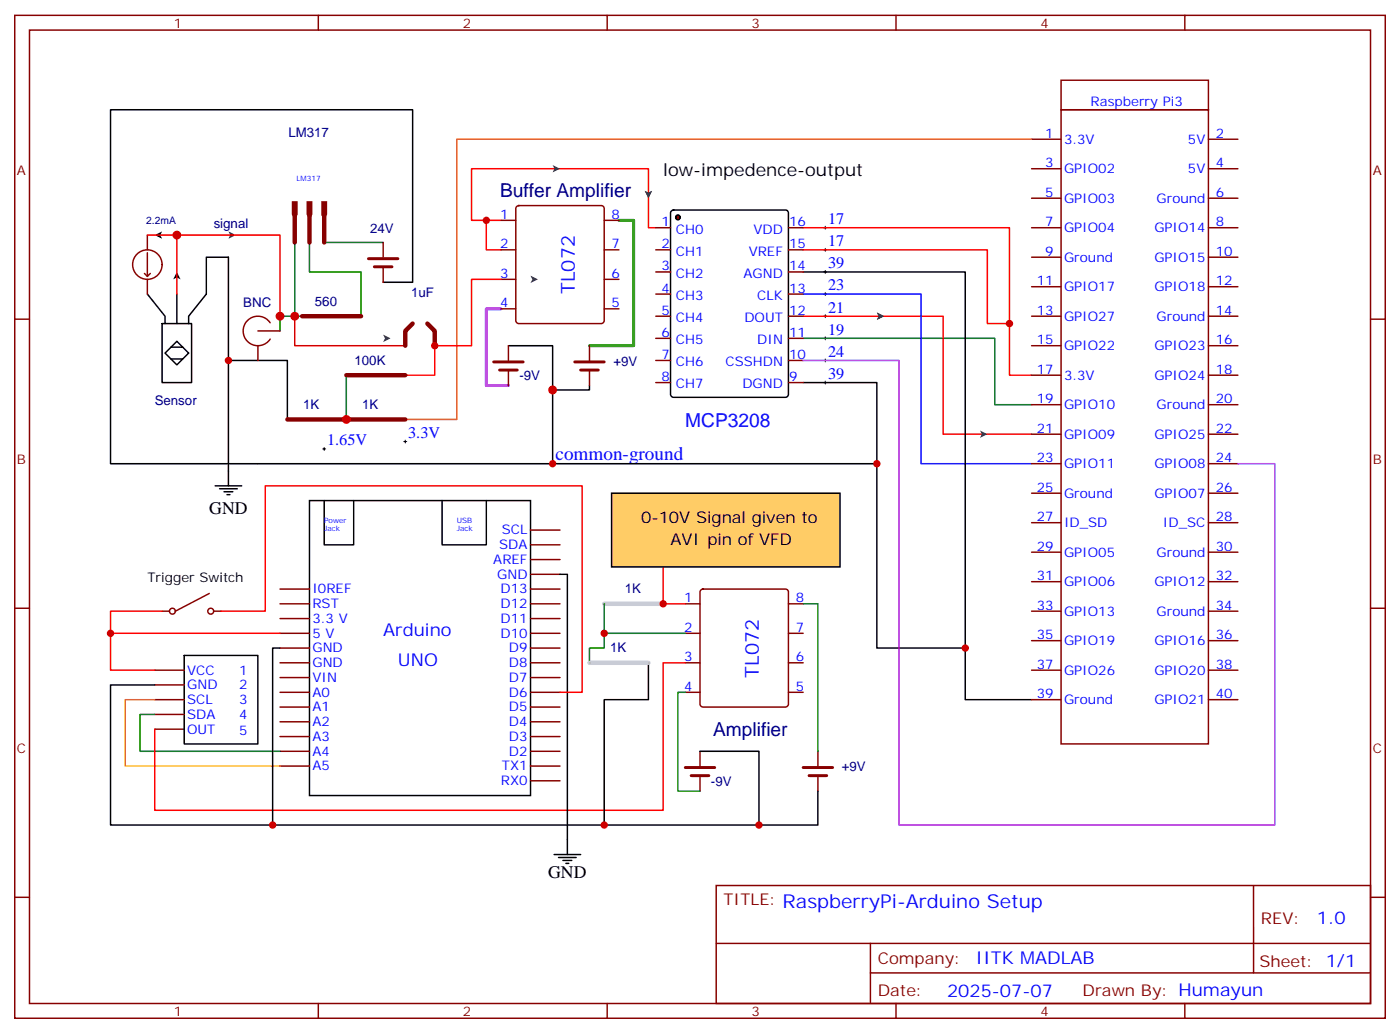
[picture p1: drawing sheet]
<svg xmlns="http://www.w3.org/2000/svg" width="335mm" height="247mm" viewBox="0 0 335 247" stroke-linecap="round" stroke-linejoin="round" font-family="sans-serif">
<g fill="none" stroke="#870000" stroke-width=".35">
<path d="M3.5 3.7h328.1v239.9h-328.1zM7.1 7.2h321v232.8h-321zM76.2 3.7v3.5M145.3 3.7v3.5M214.5 3.7v3.5M283.6 3.7v3.5M35.3 56.2v3.6M91.7 58v3.5M3.5 76.3h3.6M34.6 65.4l.7 .7M35.3 60.5v5.6M35.3 66.8v3.5"/>
<path d="M36 65.4l-.7 .7M91.7 64v3.5M328.1 76.3h3.5M3.5 145.5h3.6M328.1 145.5h3.5M3.5 214.6h3.6M171.4 211.8h156.7v28.2h-156.7zM300.1 211.8v20.9M328.1 214.6h3.5M171.5 225.7h156.5M208.4 232.7h119.6M208.4 225.7v14.1"/>
<path d="M76.2 240v3.6M145.3 240v3.6M214.5 240v3.6M283.6 240v3.6"/>
<circle cx="35.3" cy="63.3" r="3.5"/>
</g>
<path d="M37 56.2l1.8-.8-.4 .8 .4 .9zM42.3 65.1l.9 1.7-.9-.4-.8 .4z" fill="#000"/>
<path d="M35.3 70.3l4.2 5.3v1.8M38.8 77.4h7.1v14.1h-7.1zM42.3 70.3v7.1M49.4 70.3l-4.2 5.3v1.8M91.7 67.5h7.1v-41.3h-72.3v84.7h35.2M39.5 84.5l2.8-2.9 2.9 2.9-2.9 2.8zM40.9 83h2.8M40.9 85.9h2.8" fill="none" stroke="#000" stroke-width=".35"/>
<path d="M77.6 58h14.1" fill="none" stroke="#008700" stroke-width=".35"/>
<path d="M88.2 61.9h7M89.6 63.8h4.2" fill="none" stroke="#870000" stroke-width=".71"/>
<path d="M77.3 107.4h.7M77.6 107v.7M96.7 105.6h.7M97 105.3v.7" fill="none" stroke="#000" stroke-width=".24"/>
<g fill="#333">
<path d="M209.9 74.8l1.8 .8-1.8 .9 .4-.9z"/>
<path d="M154.3 45.6l.9 .5 .9-.5-.9 1.8z"/>
<path d="M54.7 55.4l1.7 .8-1.7 .9 .4-.9z"/>
</g>
<path d="M116.4 52.7h-3.5v-12.3h42.3v14.1h1.8" fill="none" stroke="#f00" stroke-width=".35"/>
<path d="M132.3 39.5l1.8 .9-1.8 .8 .4-.8z" fill="#333"/>
<g fill="none" stroke="#000" stroke-width=".24">
<path d="M197.2 59.8h.7M197.2 54.5h.7M197.6 54.1v.7M197.6 59.4v.7M197.2 65.1h.7M197.2 75.6h.7M197.2 70.3h.7M197.6 64.7v.7M197.6 70v.7M197.6 75.3v.7M197.2 91.5h.7M197.2 86.2h.7"/>
<path d="M197.2 80.9h.7M197.6 80.6v.7M197.6 85.9v.7M197.6 91.2v.7M131.9 110.9h.7M132.3 110.6v.7"/>
</g>
<path d="M192.3 65.1h38.8v102.3h15.8M192.3 91.5h17.6v63.5h21.2M132.3 110.9h77.6" fill="none" stroke="#000" stroke-width=".35"/>
<path d="M192.3 59.8h44.1v17.6h5.3M192.3 54.5h49.4v35.2h5.2M192.3 75.6h33.5v28.3h21.1" fill="none" stroke="#f00" stroke-width=".35"/>
<path d="M192.3 80.9h45.8v15.9h8.8" fill="none" stroke="#008700" stroke-width=".35"/>
<path d="M192.3 70.3h28.2v40.6h26.4" fill="none" stroke="#00f" stroke-width=".35"/>
<g fill="none" stroke="#870000" stroke-width=".35">
<path d="M254 19.2h35.3v7h-35.3zM246.9 33.3h7.1M254 26.2h35.3v151.7h-35.3zM289.3 33.3h7M246.9 40.4h7.1M246.9 47.4h7.1M246.9 54.5h7.1M289.3 40.4h7M289.3 47.4h7M289.3 54.5h7M246.9 61.5h7.1M246.9 68.6h7.1"/>
<path d="M246.9 75.6h7.1M289.3 61.5h7M289.3 68.6h7M289.3 75.6h7M246.9 82.7h7.1M246.9 89.7h7.1M246.9 96.8h7.1M289.3 82.7h7M289.3 89.7h7M289.3 96.8h7M246.9 103.9h7.1M246.9 110.9h7.1"/>
<path d="M246.9 118h7.1M289.3 103.9h7M289.3 110.9h7M289.3 118h7M246.9 125h7.1M246.9 132.1h7.1M246.9 139.1h7.1M289.3 125h7M289.3 132.1h7M289.3 139.1h7M246.9 146.2h7.1M246.9 153.2h7.1"/>
<path d="M289.3 146.2h7M289.3 153.2h7M246.9 160.3h7.1M246.9 167.4h7.1M289.3 160.3h7M289.3 167.4h7"/>
</g>
<circle cx="162.3" cy="52" r=".53" fill="#870000" stroke="#000" stroke-width=".35"/>
<path d="M160.7 50.4l.5-.2h26.8a.71 .71 0 0 1 .7 .7v43.4a.76 .76 0 0 1-.7 .7h-26.8a.76 .76 0 0 1-.7-.7v-43.4z" fill="none" stroke="#000" stroke-width=".35"/>
<circle cx="162.3" cy="52" r=".53" fill="#870000" stroke="#000" stroke-width=".35"/>
<g fill="none" stroke="#870000" stroke-width=".35">
<path d="M157 54.5h3.5M157 59.8h3.5M188.7 54.5h3.6M188.7 59.8h3.6M157 65.1h3.5M157 70.3h3.5M157 75.6h3.5M188.7 65.1h3.6M188.7 70.3h3.6M188.7 75.6h3.6M157 80.9h3.5M157 86.2h3.5"/>
<path d="M157 91.5h3.5M188.7 80.9h3.6M188.7 86.2h3.6M188.7 91.5h3.6"/>
</g>
<g fill="#333">
<path d="M127 65.9l1.8 .9-1.8 .9 .4-.9z"/>
<path d="M91.7 80l1.8 .9-1.8 .9 .5-.9z"/>
</g>
<path d="M54.7 86.2h14.1v14.1M121.7 82.7h10.6v10.6h8.8v-1.1M132.3 93.3v17.6h-70.6" fill="none" stroke="#000" stroke-width=".35"/>
<path d="M119.9 73.9h-3.5v18.3h5.3" fill="none" stroke="#90f" stroke-width=".71"/>
<path d="M148.2 52.7h3.5v30h-10.6" fill="none" stroke="#390" stroke-width=".71"/>
<g fill="none" stroke="#870000" stroke-width=".35">
<path d="M119.9 52.7h3.6M119.9 59.8h3.6M123.7 49.4l.5-.2h19.7a.71 .71 0 0 1 .7 .7v26.8a.76 .76 0 0 1-.7 .7h-19.7a.76 .76 0 0 1-.7-.7v-26.8zM144.6 52.7h3.6M144.6 59.8h3.6M119.9 66.8h3.6M119.9 73.9h3.6M144.6 66.8h3.6M144.6 73.9h3.6M121.7 82.7v3.5M121.7 88.7v3.5M141.1 82.7v3.5"/>
<path d="M141.1 88.7v3.5"/>
</g>
<path d="M118.2 86.6h7M119.6 88.5h4.2M137.6 86.6h7M139 88.5h4.2" fill="none" stroke="#870000" stroke-width=".71"/>
<path d="M119.9 52.7h-3.5v7.1h3.5" fill="none" stroke="#f00" stroke-width=".35"/>
<path d="M246.9 33.3h-137.5v67h-12.4" fill="none" stroke="#f60" stroke-width=".35"/>
<path d="M82.9 89.7v10.6" fill="none" stroke="#008700" stroke-width=".35"/>
<path d="M82.9 100.3h14.1" fill="none" stroke="#870000" stroke-width="1.1"/>
<g fill="#870000">
<circle cx="97" cy="100.3" r=".18"/>
<circle cx="82.9" cy="100.3" r=".18"/>
</g>
<path d="M68.8 100.3h14.1" fill="none" stroke="#870000" stroke-width="1.1"/>
<g fill="#870000">
<circle cx="82.9" cy="100.3" r=".18"/>
<circle cx="68.8" cy="100.3" r=".18"/>
</g>
<path d="M119.9 66.8h-7v15.9h-8.8v7h-7.1" fill="none" stroke="#f00" stroke-width=".35"/>
<path d="M82.9 89.7h14.1" fill="none" stroke="#870000" stroke-width="1.1"/>
<g fill="#870000">
<circle cx="97" cy="89.7" r=".18"/>
<circle cx="82.9" cy="89.7" r=".18"/>
</g>
<path d="M70.6 75.6v7.1h26.4" fill="none" stroke="#c00" stroke-width=".35"/>
<path d="M98.8 77.4l-1.8 1.8v3.5M102.3 77.4l1.8 1.8v3.5" fill="none" stroke="#870000" stroke-width="1.1"/>
<g fill="#870000">
<circle cx="97" cy="82.7" r=".18"/>
<circle cx="104.1" cy="82.7" r=".18"/>
</g>
<path d="M35.3 56.2h31.7v19.4M42.3 56.2v14.1" fill="none" stroke="#f00" stroke-width=".35"/>
<path d="M49.4 70.3v-8.8h5.3v54.7M51.5 116.2h6.4M52.6 116.9h4.2M53.6 117.6h2.1M54.3 118.3h.7" fill="none" stroke="#000" stroke-width=".35"/>
<path d="M70.6 58v17.6h1.7M74.1 58v7.1h12.3v10.5M70.6 75.6h-3.6v3.6" fill="none" stroke="#008700" stroke-width=".35"/>
<path d="M61.7 79.2h5.3M64.7 77.2a3.5 3.5 0 0 0-5.3-.7 3.5 3.5 0 0 0 0 5.3 3.5 3.5 0 0 0 5.3-.7M61.7 82.7v3.5" fill="none" stroke="#870000" stroke-width=".35"/>
<path d="M72.3 75.6h14.1" fill="none" stroke="#870000" stroke-width="1.1"/>
<g fill="#870000">
<circle cx="86.4" cy="75.6" r=".18"/>
<circle cx="72.3" cy="75.6" r=".18"/>
</g>
<path d="M70.6 51.6v6.4M74.1 51.6v6.4M77.6 51.6v6.4" fill="none" stroke="#870000" stroke-width="1.1"/>
<g fill="#870000">
<path d="M69.8 48.1h1.5v3.2l-.4 .7h-.7l-.4-.7z"/>
<path d="M73.4 48.1h1.4v3.2l-.4 .7h-.7l-.3-.7z"/>
<path d="M76.9 48.1h1.4v3.2l-.3 .7h-.7l-.4-.5z"/>
<circle cx="70.6" cy="58" r=".18"/>
<circle cx="74.1" cy="58" r=".18"/>
<circle cx="77.6" cy="58" r=".18"/>
</g>
<g fill="#333">
<path d="M154.3 45.6l.9 .5 .9-.5-.9 1.8z"/>
<path d="M209.9 74.8l1.8 .8-1.8 .9 .4-.9z"/>
<path d="M234.6 103l1.8 .9-1.8 .8 .4-.8z"/>
</g>
<path d="M192.3 86.2h22.9v111.1h90v-86.4h-8.9" fill="none" stroke="#90f" stroke-width=".35"/>
<path d="M74.1 119.7h52.9v70.6h-52.9zM77.6 119.7v10.6h7.1v-10.6M105.8 119.7v10.6h10.6v-10.6M44.1 156.8h17.6v21.1h-17.6z" fill="none" stroke="#000" stroke-width=".35"/>
<g fill="none" stroke="#870000" stroke-width=".35">
<path d="M127 126.8h7.1M127 130.3h7.1M127 133.8h7.1M127 137.4h7.1M67 140.9h7.1M67 144.4h7.1M67 148h7.1M67 151.5h7.1M67 155h7.1M67 158.5h7.1M127 140.9h7.1M127 144.4h7.1"/>
<path d="M127 148h7.1M127 151.5h7.1M127 155h7.1M127 158.5h7.1M164 144.4h3.6M164 151.5h3.6M164 158.5h3.6M167.8 141.1l.5-.2h19.7a.71 .71 0 0 1 .7 .7v26.8a.76 .76 0 0 1-.7 .7h-19.7a.76 .76 0 0 1-.7-.7v-26.8zM188.7 144.4h3.6M188.7 151.5h3.6M188.7 158.5h3.6M37 174.4h7.1"/>
<path d="M37 160.3h7.1M37 163.8h7.1M37 167.4h7.1M37 170.9h7.1M67 162.1h7.1M67 165.6h7.1M67 169.1h7.1M67 172.6h7.1M67 176.2h7.1M67 179.7h7.1M127 162.1h7.1M127 165.6h7.1"/>
<path d="M127 169.1h7.1M127 172.6h7.1M127 176.2h7.1M127 179.7h7.1M164 165.6h3.6M188.7 165.6h3.6M67 183.2h7.1M127 183.2h7.1M127 186.8h7.1"/>
</g>
<path d="M37 170.9h-3.5v8.8h33.5" fill="none" stroke="#008700" stroke-width=".35"/>
<path d="M37 167.4h-7v15.8h37" fill="none" stroke="#f90" stroke-width=".35"/>
<path d="M67 151.5h-40.5v8.8h10.5" fill="none" stroke="#f00" stroke-width=".35"/>
<path d="M144.6 144.4h14.1" fill="none" stroke="#ccc" stroke-width="1.1"/>
<g fill="#bdbdbd">
<circle cx="158.7" cy="144.4" r=".18"/>
<circle cx="144.6" cy="144.4" r=".18"/>
</g>
<path d="M158.7 135.6v8.8h5.3M38.8 146.2h-12.3v5.3M52.9 146.2h10.6v-30h75.8v49.4h-5.2M164 158.5h-5.3v35.3h-121.7v-19.4" fill="none" stroke="#f00" stroke-width=".35"/>
<path d="M144.6 144.4v7.1h19.4M144.6 151.5v3.5h-3.5v3.5M192.3 144.4h3.5v35.3M164 165.6h-1.7v23.6h5.3" fill="none" stroke="#008700" stroke-width=".35"/>
<g fill="none" stroke="#870000" stroke-width=".35">
<path d="M38.8 146.2h1.8M50.1 142l-8.1 4.2M51.2 146.2h1.7M167.6 179.7v3.5M195.8 179.7v3.5M167.6 185.7v3.5M195.8 185.7v3.5"/>
<circle cx="41.3" cy="146.2" r=".71"/>
<circle cx="50.4" cy="146.2" r=".71"/>
</g>
<path d="M164 183.6h7.1M165.5 185.5h4.2M192.3 183.6h7M193.7 185.5h4.2" fill="none" stroke="#870000" stroke-width=".71"/>
<path d="M134.1 137.4h1.7v67M67 155h-1.7v42.3M155.2 158.5v8.9h-10.6v29.9M37 163.8h-10.5v33.5h155.2M167.6 179.7h14.1v17.6h14.1v-8.1M132.6 204.4h6.4M133.7 205.1h4.2M134.8 205.8h2.1M135.5 206.5h.7" fill="none" stroke="#000" stroke-width=".35"/>
<path d="M146.4 118h54.7v17.6h-54.7z" fill="#fc6" stroke="#000" stroke-width=".35"/>
<path d="M141.1 158.5h14.1" fill="none" stroke="#ccc" stroke-width="1.1"/>
<g fill="#bdbdbd">
<circle cx="155.2" cy="158.5" r=".18"/>
<circle cx="141.1" cy="158.5" r=".18"/>
</g>
<g fill="#c00">
<circle cx="42.3" cy="56.2" r="1.06"/>
<circle cx="82.9" cy="100.3" r="1.06"/>
<circle cx="132.3" cy="93.3" r="1.06"/>
<circle cx="67" cy="75.6" r="1.06"/>
<circle cx="70.6" cy="75.6" r="1.06"/>
<circle cx="104.1" cy="82.7" r=".88"/>
<circle cx="241.7" cy="77.4" r=".88"/>
<circle cx="231.1" cy="155" r=".88"/>
<circle cx="209.9" cy="110.9" r=".88"/>
<circle cx="116.4" cy="52.7" r=".88"/>
<circle cx="181.7" cy="197.3" r=".88"/>
<circle cx="26.5" cy="151.5" r=".88"/>
<circle cx="54.7" cy="86.2" r=".88"/>
<circle cx="158.8" cy="144.4" r=".88"/>
<circle cx="144.6" cy="151.5" r=".88"/>
<circle cx="144.6" cy="197.3" r=".88"/>
<circle cx="132.3" cy="110.9" r=".88"/>
<circle cx="65.3" cy="197.3" r=".88"/>
</g>
<g font-size="4.6" fill="#000080">
<text x="119.7" y="47.2">Buffer Amplifier</text>
<text x="170.7" y="176">Amplifier</text>
</g>
<g font-size="4.6" fill="#00f">
<text x="137.6" y="70.3" transform="rotate(-90 137.6 70.3)">TL072</text>
<text x="164" y="102.1">MCP3208</text>
<text x="133" y="110">common-ground</text>
<text x="181.7" y="162.1" transform="rotate(-90 181.7 162.1)">TL072</text>
<text x="187.3" y="217.1">RaspberryPi-Arduino Setup</text>
</g>
<g font-size="4.2">
<text x="158.7" y="42.1">low-impedence-output</text>
<text x="50.1" y="122.9">GND</text>
<text x="131.2" y="210">GND</text>
</g>
<g font-size="4.2" fill="#00f">
<text x="91.7" y="152.2">Arduino</text>
<text x="95.2" y="159.2">UNO</text>
<text x="315.2" y="221.1">1.0</text>
<text x="233.6" y="230.6">IITK MADLAB</text>
<text x="226.7" y="238.4">2025-07-07</text>
</g>
<g font-size="3.9" fill="#00f">
<text x="198.3" y="53.6">17</text>
<text x="198.3" y="58.9">17</text>
<text x="198.3" y="64.2">39</text>
<text x="198.3" y="69.5">23</text>
<text x="198.3" y="74.8">21</text>
<text x="198.3" y="80">19</text>
<text x="198.3" y="85.3">24</text>
<text x="198.3" y="90.6">39</text>
<text x="78.3" y="106.5">1.65V</text>
<text x="97.7" y="104.7">3.3V</text>
</g>
<g font-size="3.9">
<text x="153.5" y="125">0-10V Signal given to</text>
<text x="160.5" y="130.3">AVI pin of VFD</text>
</g>
<g font-size="3.9" fill="#800">
<text x="173.2" y="216.4">TITLE:</text>
<text x="301.8" y="221.1">REV:</text>
<text x="210.1" y="230.6">Company:</text>
<text x="301.5" y="231.2">Sheet: 1/1</text>
<text x="210.1" y="238.3">Date:</text>
<text x="259.2" y="238.4">Drawn By: Humayun</text>
</g>
<g font-size="3.2" fill="#800">
<text x="41.6" y="6.7">1</text>
<text x="110.8" y="6.7">2</text>
<text x="179.9" y="6.7">3</text>
<text x="249.1" y="6.7">4</text>
<text x="4.1" y="41.8">A</text>
<text x="328.6" y="41.8">A</text>
<text x="4.1" y="110.9">B</text>
<text x="328.6" y="110.9">B</text>
<text x="4.1" y="180.1">C</text>
<text x="328.6" y="180.1">C</text>
<text x="41.6" y="243">1</text>
<text x="110.8" y="243">2</text>
<text x="179.9" y="243">3</text>
<text x="249.1" y="243">4</text>
</g>
<g font-size="3.2" fill="#00f">
<text x="261.1" y="25.3">Raspberry Pi3</text>
<text x="250.2" y="32.9">1</text>
<text x="254.7" y="34.4">3.3V</text>
<text x="284.4" y="34.4">5V</text>
<text x="291" y="32.9">2</text>
<text x="250.2" y="40">3</text>
<text x="254.7" y="41.4">GPIO02</text>
<text x="284.4" y="41.4">5V</text>
<text x="291" y="40">4</text>
<text x="250.2" y="47.1">5</text>
<text x="291" y="47.1">6</text>
<text x="119.7" y="52.4">1</text>
<text x="146.4" y="52.4">8</text>
<text x="254.7" y="48.5">GPIO03</text>
<text x="276.8" y="48.5">Ground</text>
<text x="119.7" y="59.4">2</text>
<text x="146.4" y="59.4">7</text>
<text x="158.3" y="54.1">1</text>
<text x="158.3" y="59.4">2</text>
<text x="161.8" y="55.9">CH0</text>
<text x="180.4" y="55.9">VDD</text>
<text x="188.9" y="59.4">15</text>
<text x="188.9" y="54.1">16</text>
<text x="250.2" y="54.1">7</text>
<text x="254.7" y="55.5">GPIO04</text>
<text x="276.3" y="55.5">GPIO14</text>
<text x="291" y="54.1">8</text>
<text x="158.3" y="64.7">3</text>
<text x="161.8" y="61.2">CH1</text>
<text x="179.2" y="61.2">VREF</text>
<text x="188.9" y="64.7">14</text>
<text x="250.2" y="61.2">9</text>
<text x="254.7" y="62.6">Ground</text>
<text x="276.3" y="62.6">GPIO15</text>
<text x="291" y="61.2">10</text>
<text x="119.7" y="66.5">3</text>
<text x="146.4" y="66.5">6</text>
<text x="158.3" y="70">4</text>
<text x="161.8" y="66.5">CH2</text>
<text x="161.8" y="71.8">CH3</text>
<text x="178" y="66.5">AGND</text>
<text x="181.3" y="71.8">CLK</text>
<text x="188.9" y="70">13</text>
<text x="248.2" y="68.2">11</text>
<text x="254.7" y="69.6">GPIO17</text>
<text x="276.3" y="69.6">GPIO18</text>
<text x="291" y="68.2">12</text>
<text x="119.7" y="73.5">4</text>
<text x="146.4" y="73.5">5</text>
<text x="158.3" y="75.3">5</text>
<text x="161.8" y="77">CH4</text>
<text x="178.2" y="77">DOUT</text>
<text x="188.9" y="75.3">12</text>
<text x="248.2" y="75.3">13</text>
<text x="254.7" y="76.7">GPIO27</text>
<text x="276.8" y="76.7">Ground</text>
<text x="291" y="75.3">14</text>
<text x="158.3" y="80.6">6</text>
<text x="161.8" y="82.3">CH5</text>
<text x="181.3" y="82.3">DIN</text>
<text x="188.9" y="80.6">11</text>
<text x="248.2" y="82.3">15</text>
<text x="254.7" y="83.7">GPIO22</text>
<text x="276.3" y="83.7">GPIO23</text>
<text x="291" y="82.3">16</text>
<text x="158.3" y="85.9">7</text>
<text x="161.8" y="87.6">CH6</text>
<text x="173.7" y="87.6">CSSHDN</text>
<text x="188.9" y="85.9">10</text>
<text x="248.2" y="89.4">17</text>
<text x="291" y="89.4">18</text>
<text x="158.3" y="91.2">8</text>
<text x="161.8" y="92.9">CH7</text>
<text x="177.7" y="92.9">DGND</text>
<text x="188.9" y="91.2">9</text>
<text x="254.7" y="90.8">3.3V</text>
<text x="276.3" y="90.8">GPIO24</text>
<text x="248.2" y="96.4">19</text>
<text x="254.7" y="97.9">GPIO10</text>
<text x="276.8" y="97.9">Ground</text>
<text x="291" y="96.4">20</text>
<text x="248.2" y="103.5">21</text>
<text x="254.7" y="104.9">GPIO09</text>
<text x="276.3" y="104.9">GPIO25</text>
<text x="291" y="103.5">22</text>
<text x="248.2" y="110.6">23</text>
<text x="254.7" y="112">GPIO11</text>
<text x="276.3" y="112">GPIO08</text>
<text x="291" y="110.6">24</text>
<text x="248.2" y="117.6">25</text>
<text x="254.7" y="119">Ground</text>
<text x="276.3" y="119">GPIO07</text>
<text x="291" y="117.6">26</text>
<text x="248.2" y="124.7">27</text>
<text x="291" y="124.7">28</text>
<text x="119.5" y="131.4">SDA</text>
<text x="120.1" y="127.8">SCL</text>
<text x="248.2" y="131.7">29</text>
<text x="254.7" y="126.1">ID_SD</text>
<text x="278.4" y="126.1">ID_SC</text>
<text x="291" y="131.7">30</text>
<text x="118.1" y="134.9">AREF</text>
<text x="254.7" y="133.1">GPIO05</text>
<text x="276.8" y="133.1">Ground</text>
<text x="74.8" y="142">I0REF</text>
<text x="119" y="138.4">GND</text>
<text x="119.8" y="142">D13</text>
<text x="248.2" y="138.8">31</text>
<text x="254.7" y="140.2">GPIO06</text>
<text x="276.3" y="140.2">GPIO12</text>
<text x="291" y="138.8">32</text>
<text x="74.8" y="145.5">RST</text>
<text x="74.8" y="149">3.3 V</text>
<text x="119.8" y="145.5">D12</text>
<text x="119.8" y="149">D11</text>
<text x="163.8" y="144.1">1</text>
<text x="190.5" y="144.1">8</text>
<text x="248.2" y="145.8">33</text>
<text x="254.7" y="147.2">GPIO13</text>
<text x="276.8" y="147.2">Ground</text>
<text x="291" y="145.8">34</text>
<text x="74.8" y="152.5">5 V</text>
<text x="119.8" y="152.5">D10</text>
<text x="163.8" y="151.1">2</text>
<text x="190.5" y="151.1">7</text>
<text x="248.2" y="152.9">35</text>
<text x="254.7" y="154.3">GPIO19</text>
<text x="276.3" y="154.3">GPIO16</text>
<text x="291" y="152.9">36</text>
<text x="44.8" y="161.4">VCC</text>
<text x="57.2" y="161.4">1</text>
<text x="74.8" y="156.1">GND</text>
<text x="74.8" y="159.6">GND</text>
<text x="121.8" y="156.1">D9</text>
<text x="121.8" y="159.6">D8</text>
<text x="163.8" y="158.2">3</text>
<text x="190.5" y="158.2">6</text>
<text x="248.2" y="159.9">37</text>
<text x="254.7" y="161.4">GPIO26</text>
<text x="276.3" y="161.4">GPIO20</text>
<text x="291" y="159.9">38</text>
<text x="44.8" y="164.9">GND</text>
<text x="57.2" y="164.9">2</text>
<text x="74.8" y="163.1">VIN</text>
<text x="74.8" y="166.7">A0</text>
<text x="121.8" y="163.1">D7</text>
<text x="121.8" y="166.7">D6</text>
<text x="163.8" y="165.2">4</text>
<text x="190.5" y="165.2">5</text>
<text x="248.2" y="167">39</text>
<text x="291" y="167">40</text>
<text x="44.8" y="168.4">SCL</text>
<text x="44.8" y="171.9">SDA</text>
<text x="57.2" y="168.4">3</text>
<text x="57.2" y="171.9">4</text>
<text x="74.8" y="170.2">A1</text>
<text x="74.8" y="173.7">A2</text>
<text x="121.8" y="170.2">D5</text>
<text x="121.8" y="173.7">D4</text>
<text x="254.7" y="168.4">Ground</text>
<text x="276.3" y="168.4">GPIO21</text>
<text x="44.8" y="175.5">OUT</text>
<text x="57.2" y="175.8">5</text>
<text x="74.8" y="177.2">A3</text>
<text x="121.8" y="177.2">D3</text>
<text x="74.8" y="180.8">A4</text>
<text x="74.8" y="184.3">A5</text>
<text x="120.1" y="184.3">TX1</text>
<text x="121.8" y="180.8">D2</text>
<text x="119.9" y="187.8">RX0</text>
</g>
<g font-size="3.2" fill="#000080">
<text x="69" y="32.7">LM317</text>
<text x="51.2" y="54.5">signal</text>
<text x="88.6" y="55.7">24V</text>
<text x="98.4" y="71">1uF</text>
<text x="58.2" y="73.3">BNC</text>
<text x="75.4" y="73.2">560</text>
<text x="84.9" y="87.3">100K</text>
<text x="146.8" y="87.4">+9V</text>
<text x="124.3" y="91">-9V</text>
<text x="37" y="96.8">Sensor</text>
<text x="72.6" y="97.9">1K</text>
<text x="86.7" y="97.9">1K</text>
<text x="149.6" y="141.8">1K</text>
<text x="146.1" y="155.9">1K</text>
<text x="201.5" y="184.4">+9V</text>
<text x="170.2" y="188">-9V</text>
</g>
<text font-size="3.2" x="35.3" y="139.1">Trigger Switch</text>
<text font-size="2.5" fill="#000080" x="35" y="53.6">2.2mA</text>
<g font-size="1.8" fill="#00f">
<text x="71" y="43.3">LM317</text>
<text x="77.6" y="125.1">Power</text>
<text x="109.4" y="125.1">USB</text>
<text x="77.6" y="127">Jack</text>
<text x="109.4" y="127">Jack</text>
</g>
</svg>
